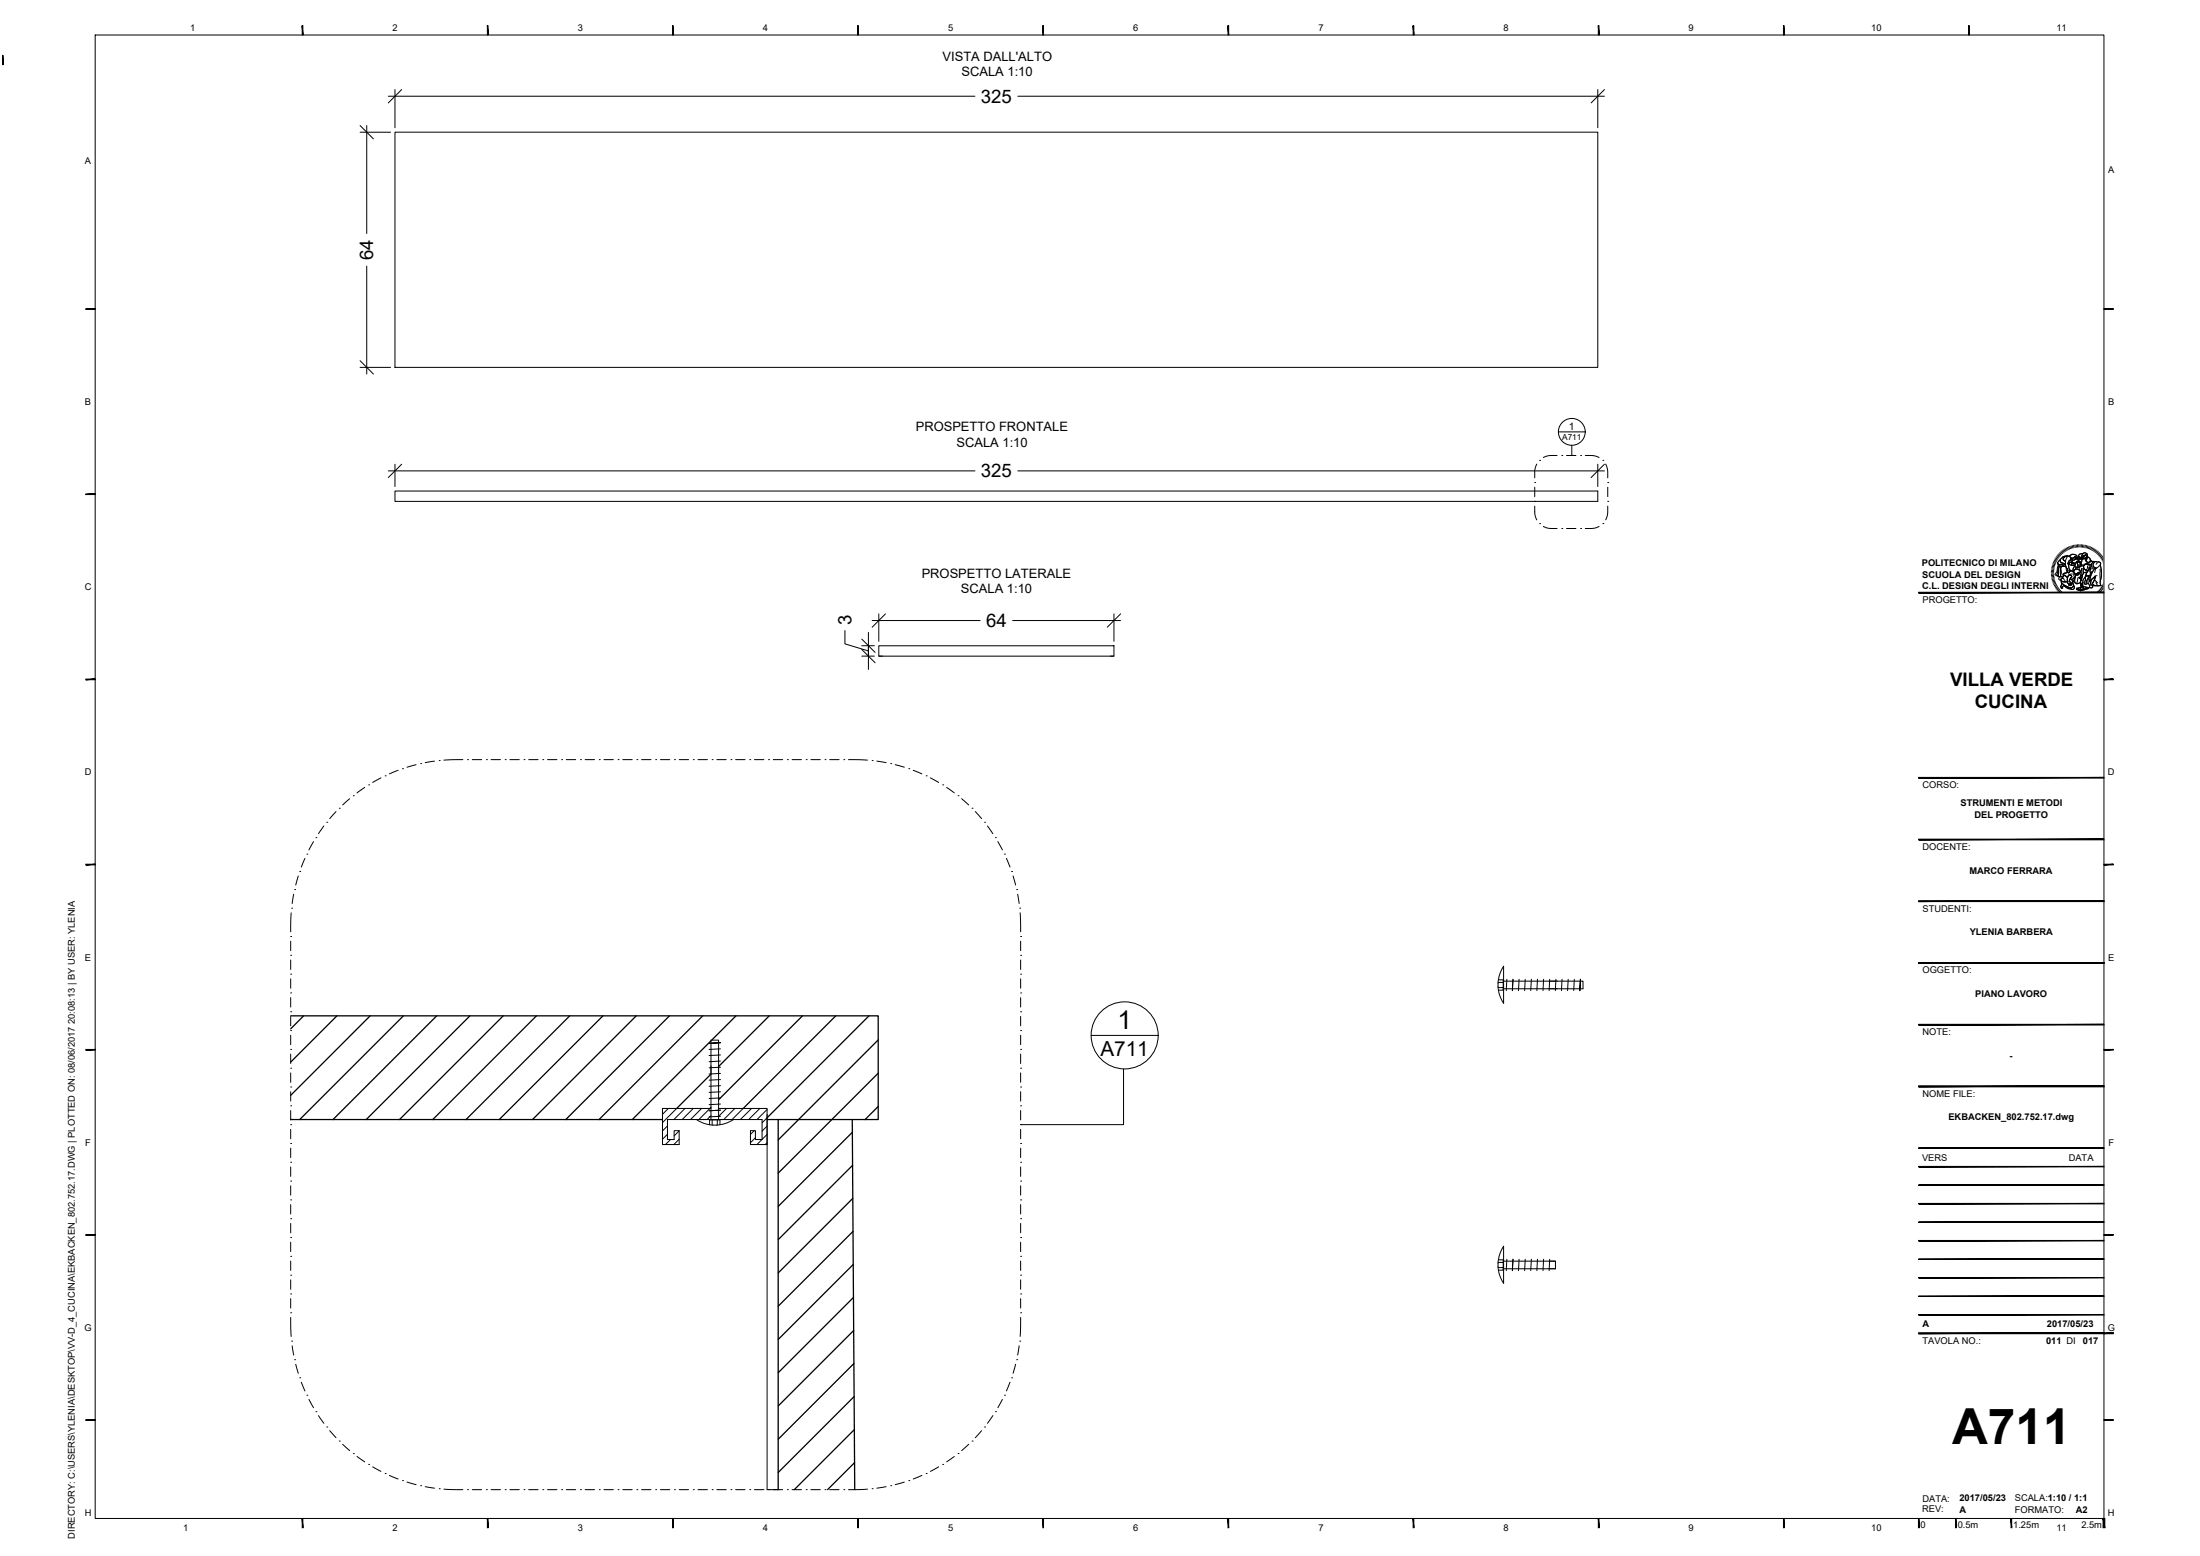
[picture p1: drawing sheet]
<svg xmlns="http://www.w3.org/2000/svg" width="594mm" height="420mm" viewBox="0 0 594 420" stroke-linecap="round" stroke-linejoin="round" font-family="sans-serif">
<!-- layer: VITI E CERNIERE -->
<g fill="none" stroke="#000" stroke-width=".27">
<path d="M404.5 266.4l.4 2 1.1 2.5v-10a9.2 9.2 0 0 0-1.5 5.5M404.5 266.7h1.4M404.5 265.3h1.4M404.6 264.6h1.3v2.8h-1.3M406 267h14.5M406 264.9h14.5M406.9 264.4l-.2 3.1M408.6 264.4l-.2 3.1M410.2 264.4l-.2 3.1M411.9 264.4l-.2 3.1M413.5 264.4l-.1 3.1M415.2 264.4l-.2 3.1"/>
<path d="M416.8 264.4l-.1 3.1M418.3 264.9h9.2v2.1h-9.2M418.5 264.4l-.2 3.1M420.2 264.4l-.2 3.1M421.8 264.4l-.2 3.1M423.5 264.4l-.2 3.1M425.1 264.4l-.1 3.1M426.8 264.4l-.2 3.1 .2-3.1M180.5 299.3l-1.6 1.6M182.7 299.3l-3.8 3.8M185 299.3l-3 3M187.2 299.3l-3 3"/>
<path d="M189.5 299.3l-3 3M191.7 299.3l-3 3M192 290v-9.1h2v9.1M192 299.3h-13.1v3M192 287.8v14.5M194 299.3h13.1v3M194 287.8v14.5M194.6 281.6l-3.1 .1 3.1-.1M194.6 299.8l-3.1 .1M194.6 298.1l-3.1 .2M194.6 289.8l-3.1 .2M194.6 293.2l-3.1 .1"/>
<path d="M194.6 291.5l-3.1 .2M194.6 296.5l-3.1 .1M194.6 294.8l-3.1 .2M194.6 284.9l-3.1 .1M194.6 283.2l-3.1 .2M194.6 286.5l-3.1 .2M194.6 288.2l-3.1 .1M196.2 299.3l-2.2 2.2M198.4 299.3l-3 3M200.7 299.3l-3 3M202.9 299.3l-3 3M205.2 299.3l-3 3"/>
<path d="M207.1 299.6l-2.7 2.7M178.9 300.9v8.2h4.5v-3.8M180.2 304l-1.3 1.4M180.2 306.3l-1.3 1.3M181.1 307.7l-1.4 1.4M183.4 305.3h-1.4v2.4h-1.8v-5.4h25.6v5.4M183.4 305.4l-1.4 1.3M183.4 307.6l-1.4 1.5M188.1 302.3a9 9 0 0 0 10 0M191.6 303.7v-1.3h2.8v1.3M192 301.3l-1 1M192.3 302.4v1.4"/>
<path d="M193.7 302.4v1.4M194.6 301.4l-3.1 .2M203.7 305.3l-1.1 1M204 307.2l-1.4 1.4M205.8 307.7l-1.4 1.4M207.1 300.9v8.2h-4.5v-3.8h1.4v2.4h1.8M207.1 301.8l-1.3 1.4M207.1 304.1l-1.3 1.3M207.1 306.3l-1.3 1.4M207.1 308.6l-.5 .5M404.5 342l.4 2 1.1 2.5v-10a9.2 9.2 0 0 0-1.5 5.5M404.5 342.3h1.4"/>
<path d="M404.5 340.9h1.4M404.6 340.2h1.3v2.8h-1.3M406 340.5h14M406.9 340l-.2 3.1M408.6 340l-.2 3.1M410.2 340l-.2 3.1M411.9 340l-.2 3.1M413.5 340l-.1 3.1M415.2 340l-.2 3.1M416.8 340l-.1 3.1M418.3 340.5h1.7v2.1h-14M418.5 340l-.2 3.1"/>
<path d="M207.1 402.2h3"/>
</g>
<!-- layer: ARREDI SEZIONATI -->
<g fill="none" stroke="#000" stroke-width=".35">
<path d="M78.5 274.3h158.6v28h-30M82 274.3l-3.5 3.5M91 274.3l-12.5 12.5M100 274.3l-21.5 21.5M108.9 274.3l-28 28M117.9 274.3l-28 28M126.9 274.3l-28 28M135.9 274.3l-28 28M144.9 274.3l-28 28M153.8 274.3l-28 28M162.8 274.3l-28 28M171.8 274.3l-28 28"/>
<path d="M180.8 274.3l-28 28M189.8 274.3l-28 28M198.7 274.3l-6.5 6.6M207.7 274.3l-13.7 13.7M216.7 274.3l-22.7 22.7M225.7 274.3l-25 25M234.7 274.3l-27.6 27.5M192 281.1l-21.3 21.2M192 290l-9.3 9.3M192 299l-.3 .3M237.1 280.8l-27 27M237.1 289.8l-27 27"/>
<path d="M237.1 298.8l-3.5 3.5M78.5 302.3h100.4M210.1 302.3v99.9M230.1 302.3l.7 99.9M230.2 305.7l-20.1 20.1M230.2 314.7l-20.1 20M230.3 323.6l-20.2 20.1M230.3 332.5l-20.2 20.2M230.4 341.4l-20.3 20.3M230.5 350.3l-20.4 20.4M230.5 359.3l-20.4 20.3M230.6 368.2l-20.5 20.4"/>
<path d="M230.6 377.1l-20.5 20.5M230.7 386l-16.2 16.2M230.8 395l-7.3 7.2"/>
</g>
<!-- layer: TRATTEGGIO -->
<g fill="none" stroke="#000" stroke-width=".27">
<path d="M414.4 136.7l.1 2.3 .5 1.4M414.4 130.3h.1M414.4 135.4h.1M414.4 131.6v2.5M415 125.3l-.5 1.4-.1 2.3M415.7 124.3h.1M420.5 123l-2.4 .1-1.3 .5M421.7 123h.1M423 123h2.6M426.8 123h.1M428.1 123l2.4 .1 1.3 .5M432.8 124.3h.1"/>
<path d="M433.6 125.3l.5 1.8v1.9M434.1 136.7v1.9l-.5 1.8M434.1 135.4h.1M434.1 130.3h.1M434.1 131.6v2.5M415.7 141.4h.1M416.8 142.1l1.3 .5 2.4 .1M421.7 142.7h.1M423 142.7h2.6M426.8 142.7h.1M431.8 142.1l-1.3 .5-2.4 .1M432.8 141.4h.1"/>
<path d="M90.7 219.2l-1.7 1.8M91.6 218.2h.1M94.4 215.7l-1.9 1.7M95.4 214.9h.1M98.5 212.6l-2.1 1.5M99.6 211.9h.1M102.9 210.1l-2.3 1.2M104 209.5h.1M107.5 208l-2.3 1M108.7 207.6h.1M112.3 206.5l-2.4 .7M113.6 206.2h.1"/>
<path d="M117.3 205.5l-2.5 .4M118.6 205.4h.1M125 205.1l-5.1 .2M126.3 205.1h.1M127.5 205.1h2.6M131.3 205.1h.1M132.6 205.1h2.5M136.4 205.1h.1M137.7 205.1h2.5M141.5 205.1h.1M142.8 205.1h2.5M146.6 205.1h.1"/>
<path d="M147.8 205.1h2.6M151.7 205.1h.1M152.9 205.1h2.6M156.7 205.1h.1M158 205.1h2.5M161.8 205.1h.1M163.1 205.1h2.5M166.9 205.1h.1M168.2 205.1h2.5M172 205.1h.1M173.2 205.1h2.6M177.1 205.1h.1"/>
<path d="M178.3 205.1h2.6M182.1 205.1h.1M183.4 205.1h2.5M187.2 205.1h.1M188.5 205.1h2.5M192.3 205.1h.1M193.6 205.1h2.5M197.4 205.1h.1M198.6 205.1h2.6M202.5 205.1h.1M203.7 205.1h2.6M207.5 205.1h.1"/>
<path d="M208.8 205.1h2.5M212.6 205.1h.1M213.9 205.1h2.5M217.7 205.1h.1M219 205.1h2.5M222.8 205.1h.1M224 205.1h2.6M227.9 205.1h.1M229.1 205.1l5.1 .2M235.5 205.4h.1M236.8 205.5l2.5 .4M240.5 206.2h.1"/>
<path d="M241.8 206.5l2.4 .7M245.4 207.6h.1M246.6 208l2.3 1M250.1 209.5h.1M251.2 210.1l2.3 1.2M254.6 211.9h.1M255.6 212.6l2.1 1.5M258.7 214.9h.1M259.7 215.7l1.9 1.7M262.5 218.2h.1M263.4 219.2l1.7 1.8M80.5 236.5l-.6 2.5"/>
<path d="M80.9 235.3h.1M82.3 231.8l-.9 2.3M82.9 230.6h.1M84.7 227.3l-1.3 2.2M85.3 226.2h.1M87.5 223l-1.5 2.1M88.2 222h.1M265.9 222h.1M266.6 223l1.5 2.1M268.8 226.2h.1M269.5 227.3l1.2 2.2M271.2 230.6h.1"/>
<path d="M271.8 231.8l.9 2.3M273.2 235.3h.1M273.6 236.5l.7 2.5M78.5 252.9h.1M78.5 258h.1M78.5 254.2v2.5M78.5 259.2v2.6M78.6 246.5l-.1 5.1M78.7 245.2h.1M79.3 241.5l-.4 2.5M79.6 240.2h.1M274.5 240.2h.1"/>
<path d="M274.8 241.5l.4 2.5M275.4 245.2h.1M275.5 246.5l.1 5.1M275.6 258h.1M275.6 252.9h.1M275.6 254.2v2.5M275.6 259.2v2.6M78.5 263h.1M78.5 268.1h.1M78.5 273.2h.1M78.5 278.3h.1M78.5 264.3v2.6"/>
<path d="M78.5 269.4v2.5M78.5 274.5v2.5M78.5 279.6v2.5M275.6 278.3h.1M275.6 273.2h.1M275.6 268.1h.1M275.6 263h.1M275.6 264.3v2.6M275.6 269.4v2.5M275.6 274.5v2.5M275.6 279.6v2.5M78.5 283.4h.1"/>
<path d="M78.5 288.4h.1M78.5 293.5h.1M78.5 298.6h.1M78.5 284.6v2.6M78.5 289.7v2.6M78.5 294.8v2.5M78.5 299.9v2.5M275.6 298.6h.1M275.6 293.5h.1M275.6 288.4h.1M275.6 283.4h.1M275.6 284.6v2.6"/>
<path d="M275.6 289.7v2.6M275.6 294.8v2.5M275.6 299.9v2.5M78.5 303.7h.1M78.5 308.8h.1M78.5 313.8h.1M78.5 318.9h.1M78.5 305v2.5M78.5 310v2.6M78.5 315.1v2.6M275.6 318.9h.1M275.6 313.8h.1"/>
<path d="M275.6 308.8h.1M275.6 303.7h.1M275.6 305v2.5M275.6 310v2.6M275.6 315.1v2.6M78.5 324h.1M78.5 329.1h.1M78.5 334.2h.1M78.5 339.2h.1M78.5 320.2v2.5M78.5 325.3v2.5M78.5 330.4v2.5"/>
<path d="M78.5 335.4v2.6M275.6 339.2h.1M275.6 334.2h.1M275.6 329.1h.1M275.6 324h.1M275.6 320.2v2.5M275.6 325.3v2.5M275.6 330.4v2.5M275.6 335.4v2.6M78.5 344.3h.1M78.5 349.4h.1M78.5 354.5h.1"/>
<path d="M78.5 355.8l.1 5.1M78.5 340.5v2.6M78.5 345.6v2.5M78.5 350.7v2.5M275.6 355.8l-.1 5.1M275.6 354.5h.1M275.6 349.4h.1M275.6 344.3h.1M275.6 340.5v2.6M275.6 345.6v2.5M275.6 350.7v2.5M78.7 362.1h.1"/>
<path d="M78.9 363.4l.4 2.5M79.6 367.1h.1M79.9 368.4l.6 2.4M80.9 372h.1M81.4 373.2l.9 2.4M82.9 376.7h.1M83.4 377.9l1.3 2.2M270.7 377.9l-1.2 2.2M271.2 376.7h.1M272.7 373.2l-.9 2.4M273.2 372h.1M274.3 368.4l-.7 2.4"/>
<path d="M274.5 367.1h.1M275.2 363.4l-.4 2.5M275.4 362.1h.1M85.3 381.2h.1M86 382.3l1.5 2M88.2 385.3h.1M89 386.3l1.7 1.9M91.6 389.1h.1M92.5 390l1.9 1.7M95.4 392.5h.1M96.4 393.3l2.1 1.4M99.6 395.4h.1"/>
<path d="M100.6 396.1l2.3 1.2M104 397.9h.1M105.2 398.4l2.3 1M108.7 399.8h.1M245.4 399.8h.1M248.9 398.4l-2.3 1M250.1 397.9h.1M253.5 396.1l-2.3 1.2M254.6 395.4h.1M257.7 393.3l-2.1 1.4M258.7 392.5h.1M261.6 390l-1.9 1.7"/>
<path d="M262.5 389.1h.1M265.1 386.3l-1.7 1.9M265.9 385.3h.1M268.1 382.3l-1.5 2M268.8 381.2h.1M109.9 400.2l2.4 .7M113.6 401.2h.1M114.8 401.4l2.5 .4M118.6 402h.1M119.9 402.1l5.1 .1M126.3 402.2h.1M127.5 402.2h2.6"/>
<path d="M131.3 402.2h.1M132.6 402.2h2.5M136.4 402.2h.1M137.7 402.2h2.5M141.5 402.2h.1M142.8 402.2h2.5M146.6 402.2h.1M147.8 402.2h2.6M151.7 402.2h.1M152.9 402.2h2.6M156.7 402.2h.1M158 402.2h2.5"/>
<path d="M161.8 402.2h.1M163.1 402.2h2.5M166.9 402.2h.1M168.2 402.2h2.5M172 402.2h.1M173.2 402.2h2.6M177.1 402.2h.1M178.3 402.2h2.6M182.1 402.2h.1M183.4 402.2h2.5M187.2 402.2h.1M188.5 402.2h2.5"/>
<path d="M192.3 402.2h.1M193.6 402.2h2.5M197.4 402.2h.1M198.6 402.2h2.6M202.5 402.2h.1M203.7 402.2h2.6M207.5 402.2h.1M208.8 402.2h2.5M212.6 402.2h.1M213.9 402.2h2.5M217.7 402.2h.1M219 402.2h2.5"/>
<path d="M222.8 402.2h.1M224 402.2h2.6M227.9 402.2h.1M234.2 402.1l-5.1 .1M235.5 402h.1M239.3 401.4l-2.5 .4M240.5 401.2h.1M244.2 400.2l-2.4 .7"/>
</g>
<!-- layer: ARREDI -->
<path d="M106.7 35.7h324.8v63.5h-324.8zM431.5 35.7h.1M106.7 132.6h324.8v2.8h-324.8zM237.3 174.4h63.5v2.8h-63.5zM237.3 177.2h1M299.8 177.2h1M207.1 302.3v99.9" fill="none" stroke="#000" stroke-width=".27"/>
<!-- layer: G-ANNO-LOGO -->
<g fill="none" stroke="#000" stroke-width=".27">
<path d="M553.9 154.7h.7M553.9 154.3l.7 .1M553.9 154h.7M554 153.6l.7 .1M554 153.3l.7 .1M554.1 152.9l.7 .2M554.2 152.6l.7 .2M554.3 152.2l.7 .3M554.4 151.9l.7 .2M554.6 151.6l.6 .3M554.6 155h-.7M554.6 155.3l-.7 .1"/>
<path d="M554.6 155.7l-.6 .1M554.7 156l-.7 .1M554.7 151.2l.6 .4M554.8 156.3l-.7 .2M554.8 156.6l-.6 .2M554.9 150.9l.6 .4M554.9 156.9l-.6 .2M555 157.2l-.6 .3M555.1 150.6l.6 .4M555.2 157.5l-.6 .3M555.3 150.3l.5 .4M555.3 157.8l-.6 .3"/>
<path d="M555.5 158.1l-.6 .4M555.5 150l.5 .5M555.6 158.4l-.5 .4M555.7 149.8l.5 .4M555.8 152.3l.7 .1a.83 .83 0 0 0 1.2-.1l.1 .6h-.9a.79 .79 0 0 1-1.1-.5zM555.8 152.3l.1 .5M555.8 158.7l-.5 .4M556 149.5l.5 .5M556 152.8l-.3 .6-.1 1.3-.3 .7 .3 .1M556 158.9l-.5 .4M556.2 151.2l.2-.1v.3a.81 .81 0 0 0 .9 .8l.4 .1-.2 .1a.74 .74 0 0 1-1 0l-.4 .1a.5 .5 0 0 1-.5-.5 .5 .5 0 0 1 .4-.5zM556.2 149.2l.5 .5"/>
<path d="M556.2 159.2l-.5 .4M556.2 152.9h.5l-.2 .6v2.2h-.2a.43 .43 0 0 1-.6-.1 .43 .43 0 0 1 .1-.6l.1-1.5zM556.2 152.9l-.3 .6v1.4l-.3 .6 .8 .2M556.4 151.1l-.5 .5a.44 .44 0 0 0-.2 .6 .44 .44 0 0 0 .4 .3l.6-.1a.65 .65 0 0 0 1-.1M556.4 159.4l-.5 .5M556.5 149l.4 .5M556.5 156.5a1.21 1.21 0 0 0 1.8 .5M556.5 150.9l.6-.6 1.4-.1a.99 .99 0 0 0-1.3 1l.6 .3-.1 .8-.4-.2a.75 .75 0 0 1-.9-.7zM556.6 156.8l.1 .6 .7 .6 2 .9M556.6 156.8l.7 .3 1-.1 .1 .4 .3 .4-.1 .2 .3-.2 .2 .3-.1-.5 .3 .4-.2-.5 .4 .2-.8-.7 .4-.7 .3 .1 .4 1a.79 .79 0 0 1 0 1 .79 .79 0 0 1-.9 .3l-1.7-.8-.5-.5zM556.6 159.7l-.4 .5M556.7 152.9h1.1l.6 1.1v.5l-.4 .2a.6 .6 0 0 0-.6 .1 .6 .6 0 0 0-.2 .6l.1 .1-.3 .4a.56 .56 0 0 1-.5-.8v-1.7z"/>
<path d="M556.7 152.9l-.3 .6 .1 2.2M556.7 157.5l.8 .6 1.4 .6 .7-.1 .3-.5a.65 .65 0 0 1 .1 .9 .65 .65 0 0 1-.9 0l-1.3-.5a.44 .44 0 0 0-.5-.3 .44 .44 0 0 0-.4 .4v.2l-.2 .1a.84 .84 0 0 1 0-1.2zM556.7 148.8l.5 .5M556.8 157.5l-.1 .2a.84 .84 0 0 0 0 1.2l.3-.2-.2-.1a.49 .49 0 0 1 .5-.4 .49 .49 0 0 1 .5 .3l.8 .5a1.04 1.04 0 0 0 1.5-.2l-.1-.7M556.9 159.9l-.5 .5M557 155.9a.5 .5 0 0 0-.8-.1 .5 .5 0 0 0 0 .8 .62 .62 0 0 1 .6-.4 .62 .62 0 0 1 .6 .3l.2 .3M557 148.6l.4 .5M557.2 155.6l.4-.3 .1 .2a.73 .73 0 0 1 .6 1v.5a1.19 1.19 0 0 1-1.8-.5l.6-.3-.1-.2zM557.2 154.9l1.2-.4 .2 .2 .2-.5 .5-.1 .6 .3 .4 .5a1.02 1.02 0 0 1-.1 1.1 1.02 1.02 0 0 1-1 .4l-.1-.3a.47 .47 0 0 0 .1-.8 .47 .47 0 0 0-.7 .3l-.2 .4-.7-.7a.29 .29 0 0 1-.5 .1 .29 .29 0 0 1 .1-.5zM557.3 148.4l.4 .5M557.4 150.5l.9-.3a.73 .73 0 0 1 .9 .5 .73 .73 0 0 1-.6 .9l-.2 .5 .1 .4a1.43 1.43 0 0 0 .6 1.5l.2 .1-.5 .1-.1 .4a.39 .39 0 0 1-.4-.2 .39 .39 0 0 1 .1-.4l-.6-1.1v-1.3a.65 .65 0 0 1-.6-.5 .65 .65 0 0 1 .2-.6zM557.5 155.2l.8 .8"/>
<path d="M557.6 155.3l-.5 .5v.4M557.6 148.2l.4 .5M557.8 152.9l-1.9-.1-.3 .5-.2 1-.5 .8 .3 .3M557.9 148l.3 .6M557.9 153.2l.3 1.4M558.2 150.5l-.4 .8-.1 1.1 .6 1.5a.55 .55 0 0 0 .3 .8l.2-.5 .5-.1a1.05 1.05 0 0 1-.7-1.4 .95 .95 0 0 1 .3-1.4 .83 .83 0 0 0 0-1 .83 .83 0 0 0-1.1-.2l-.8 .3-.5 .5-.1 .5a.83 .83 0 0 0 .9 .8l.4 .1M558.2 147.8l.3 .6M558.4 154.5l-.4 .2a.61 .61 0 0 0-.8 .7l.1 .1M558.4 150.1a1.01 1.01 0 0 0-1.2 1.1l.5 .3M558.6 147.7l.2 .6M558.7 155.3a.47 .47 0 0 1 .7 .1 .47 .47 0 0 1-.3 .7l-.4 .9 .8 .7-.4-.2 .2 .5-.3-.4 .1 .5-.2-.3-.3 .2 .1-.3-.4-.5v-1.2zM558.7 155.3a.47 .47 0 0 1 .7 .1 .47 .47 0 0 1-.3 .7l-.4 .9 .8 .7-.4-.2 .2 .5-.3-.4 .1 .5-.2-.3-.3 .2 .1-.3-.4-.5v-1.1z"/>
<path d="M558.7 151.5l.3-.3 .6-.1-.1 .6-1.1 .5zM558.7 152l.8-.3 .2 .3-.3 .1 .1 .5a.61 .61 0 0 1-.8-.6zM558.7 152a.56 .56 0 0 0 .8 .6M558.8 150.2l.7-.5 1.1 .2a.3 .3 0 0 1 .3 .4 .3 .3 0 0 1-.5 .1l-.1-.1-.6 .4-.6-.1M558.9 147.5l.2 .7M559 149.9l1-.2 .8 .4a.22 .22 0 0 1 .1 .2 .22 .22 0 0 1-.3 .2l-.3-.2-.5 .4h-.3l-.7-.5zM559.1 150.5l.7 .2 .5-.4 .3 .2-.2 .6-.4 .2-.4-.2-.6 .1zM559.2 147.4l.2 .7M559.4 154.1l.5 .3 .5 .6a.83 .83 0 0 1-.2 1l-.2 .1M559.4 152l.9 .1-.3 .1a.37 .37 0 0 1-.2 .5 .37 .37 0 0 1-.4-.4zM559.4 156.4l.4 1a.8 .8 0 0 1 0 1 .8 .8 0 0 1-.9 .3M559.5 151.7l.2 .3"/>
<path d="M559.6 151.5l-.1 .2-1.1 .5M559.6 155l-.8 .2M559.6 147.3l.2 .7M559.6 151.1l-.3 .5M559.7 154.7l.8 .4M559.8 152a.33 .33 0 0 0-.4 .3 .33 .33 0 0 0 .5 .3 .33 .33 0 0 0 .1-.4l.3-.1h-.6M559.9 155.1a.7 .7 0 0 1 .1 1 .7 .7 0 0 1-.9 .2M559.9 154.1l.7-.5 .5 .1 .5 .4a.3 .3 0 0 1 .1 .4 .3 .3 0 0 1-.4 .1l-.3 .2a.51 .51 0 0 1-.5 .3 .51 .51 0 0 1-.5-.5zM559.9 154.3l.2-.4a.9 .9 0 0 1 1.3 0l.2 .3a.26 .26 0 0 1 .1 .4 .26 .26 0 0 1-.4 0l-.9 .4M559.9 147.2l.2 .7M559.9 157l.8 .6M560.1 151l.1 .1"/>
<path d="M560.2 150.6l.2 .2M560.2 152.9a1.23 1.23 0 0 0-.4 1.3M560.3 156.3v1M560.3 147.2l.1 .6M560.3 150.7v.1M560.4 155l1.1-.4-.1 .5-.5 .2zM560.4 155l.6 .4 .4-.3 .1-.4a.43 .43 0 0 0 .3-.5 .43 .43 0 0 0-.4-.3l-.9-.2-.5 .7-.2-.1v-.5l.4-.9 .3 .2 1 .1 .6-.4-.1-.4 .7 .2 .1 1.1a.66 .66 0 0 0-.1 .9l-.3 .7-.6 .3a.22 .22 0 0 1 0 .4 .22 .22 0 0 1-.4-.1l.2 .3h.3v.4l.2-.3-.4 1.1a.97 .97 0 0 1-1.4-.1l-.4-.4 .4-.5 .2-1.1M560.4 155.8l-.2 .8-.5 .6M560.6 150.8l.8-.1a.31 .31 0 0 1 .1 .5 .31 .31 0 0 1-.5-.2zM560.6 147.1l.1 .7M560.6 150.5l-.2 .6-.3 .2-.5-.2-.5 .1M560.7 151.7l.9-.2 .5 1.1a.23 .23 0 0 1-.2 .3 .23 .23 0 0 1-.3-.2 .23 .23 0 0 1 .2-.3l-.2-.6a.44 .44 0 0 0-.6-.1 .44 .44 0 0 0 0 .6v.1a.43 .43 0 0 1 .2 .5 .43 .43 0 0 1-.4 .3h-.2a.34 .34 0 0 1-.4-.3 .34 .34 0 0 1 .2-.4z"/>
<path d="M560.7 158.9l2-.5 1.2 .3-2.1 .5zM560.7 158.9l1.1 .3v.3l-1.1-.3zM561 147.1v.7M561 151.6l.6 .1 .2 .5a.64 .64 0 0 1-.1 .7 .64 .64 0 0 1-.6 .2l-.2-1.2zM561.1 150.7v-.3a.51 .51 0 0 1 .5 0 .51 .51 0 0 1 .3 .5l-.2 .1M561.1 155.2h.1M561.1 156l-.4 1.6 1.1-.2M561.1 150.4a.53 .53 0 0 1 .8 .5l-.3 .1-.1-.3h-.4zM561.1 154.8l.2 .1M561.2 155l.1 .1M561.2 154.9h.1M561.3 151.9h.1"/>
<path d="M561.3 151.8l-.2 .1M561.3 147.1l.1 .6M561.4 150.8l-.3-.1-.5 .2h.3a.38 .38 0 0 0 .4 .3 .38 .38 0 0 0 .3-.3l-.2-.2 .1 .2M561.4 155.9l.3 .1 .2-.6 .5-.1-.5 1.3v-.4h-.3zM561.4 153.2l.1 .7M561.5 154.6l-.2 .5a.5 .5 0 0 1-.8-.1M561.5 151.7l.3 .3-.1 .1M561.7 151.9v-.1a.43 .43 0 0 0-.7-.2 .43 .43 0 0 0 0 .7 .5 .5 0 0 1 0 .9 .5 .5 0 0 1-.8-.4l.4-1 .7-.3 .5 .2 .3 .9a.23 .23 0 0 1-.2 .3 .23 .23 0 0 1-.2-.3M561.7 147.1v.6M561.8 152.2l-.2 .1M561.8 152a.41 .41 0 0 1-.1 .6 .41 .41 0 0 1-.6-.1M561.8 152.9l-.3 .2-.4 .1"/>
<path d="M561.8 159.2l2.1-.5v.2l-2.1 .6zM561.8 159.2v.3M561.9 150.9l.2-.1 .1 .6-.3 .6M561.9 155.4h.1M561.9 156v.5l.2-.2M562 150.5l.1 .4M562 152.4l-.1-.4a.89 .89 0 0 0 .1-1.2l-.5-.4a.45 .45 0 0 1-.2-.6 .45 .45 0 0 1 .6-.2l.5-.1-.2 .7 .1 .9 .2-.1v-.5a.41 .41 0 0 0 .3 .4 .41 .41 0 0 0 .4-.2v.7l.2-.1 .4 .6-1.1 .7M562.1 147.1l-.1 .7M562.1 155.8l-.1 .2-.1-.2M562.1 153.5l-.1 1.3M562.1 152.7l.5 .2M562.2 157.5l.2-.1 .1 1.1-.3-.6-.3 .7z"/>
<path d="M562.2 154.6l-.3 .4v.4M562.3 155.3l-.4 .1-.2 .6h-.3l.3 .2h.2M562.4 153.5l-.5 .9M562.4 147.1l-.1 .7M562.4 149.5l.7-.2 .4 .2 .2 .3-.1 .8-.4 .9v-.8l.3-.4a.32 .32 0 0 0-.1-.4 .32 .32 0 0 0-.5 0l-.2 .1-.2 1-.2 .1-.1-.9zM562.4 149.5h-.5a.62 .62 0 0 0-.6 .8M562.5 150.5l.3 .4 .4-.2M562.5 149.4l.6-.1 .6 .4-.1 .9-.4 .9 .3-1.3a.27 .27 0 0 0-.1-.3 .27 .27 0 0 0-.4 .1h-.3l-.2 1-.2 .1-.1-.9zM562.7 152.6h.1a.94 .94 0 0 1 1.2-.2 .6 .6 0 0 1 .8 .3 .6 .6 0 0 1-.4 .8 1.02 1.02 0 0 1-1.1 .6l-.6-.6zM562.7 150.3h.2M562.7 154.6l.8-.1-.6 1.6a1.5 1.5 0 0 0-.5 1.4h-.2l-.3 .6-.1-.9zM562.7 154.6l-.9 2.7 .1 .8 .5-.7 .2 1.4-.4-.9-.4 1.1 .2-.9"/>
<path d="M562.7 150l.4-.1a.3 .3 0 0 1 .3 0 .3 .3 0 0 1 .1 .4l-.3 .4a.39 .39 0 0 1-.4 .2 .39 .39 0 0 1-.3-.3zM562.8 150.7l.1 .1M562.8 153.6v.1a.61 .61 0 0 0-.1 .9l.9-.2 .4-.5M562.8 147.2l-.1 .6M562.8 150.3v.1M562.8 150.6h.1M563.1 147.2l-.1 .7M563.1 150.4l.2 .1M563.2 150.5h.1M563.2 155.6l.8-.1-.5 1.3 .1 .8-.3 .1-.4-.2zM563.4 151.3l.4 .6M563.4 153.7l.1 .1"/>
<path d="M563.5 147.3l-.2 .7M563.5 152.2v-.1a2.28 2.28 0 0 1 1.9-.4l-.7 .9zM563.5 154.5l-.6 1.6a1.5 1.5 0 0 0-.5 1.4M563.6 153.7l-.3 .1M563.6 150.3l.6 .4 .6 .9-.5 .1a.52 .52 0 0 1-.6 .1 .52 .52 0 0 1-.3-.5zM563.7 150.3l.6 .5 .3 .5M563.7 154h-.1M563.8 147.4l-.2 .6M563.9 158.7v.2l-2 .6-1.2-.3v-.3l1.1 .3 2.1-.5a6.2 6.2 0 0 0-3.2 .2M564 155.5l-.5 1.3 .1 .8-.2 .1-.5-.2 .3-1.9M564.2 147.5l-.3 .6M564.2 153.3l-.1 .4"/>
<path d="M564.2 153.6h.3l-.1 .8a.7 .7 0 0 1-.3 1.1l-.9 .1 .3-1.1zM564.2 152.4h.4l.1 .4M564.3 151.2l.5 .4M564.4 155.5l-1.2 .1M564.4 156.8l-.1 .3 .2 .1M564.5 147.6l-.3 .7M564.5 153.6v1.3l-.3 .9a1.87 1.87 0 0 0-.1 2.1l.2 .2M564.7 156.6l1.1-1-.5 1.6a1.3 1.3 0 0 0-.2 1.4l-.2 .1a.45 .45 0 0 1-.7-.1 .45 .45 0 0 1 .2-.6zM564.7 152.6a1.04 1.04 0 0 1 .6-.9 1.04 1.04 0 0 1 1.1 .1 .56 .56 0 0 1 .8 .2 .56 .56 0 0 1-.2 .8l-.4 .2a1.09 1.09 0 0 1-1.9-.2M564.7 152.8l-.4 .6a.69 .69 0 0 1-.5 .7 .69 .69 0 0 1-.8-.3 .78 .78 0 0 1 0-1.3l.5-.2a.33 .33 0 0 1 .4 .2 .33 .33 0 0 1-.2 .4v.3a.22 .22 0 0 0 .2 .2 .22 .22 0 0 0 .3-.1l.2-.4-.2-.5-.6-.2-.9 .4-.1 .5M564.8 154.4v.5M564.8 147.8l-.3 .6"/>
<path d="M565.1 147.9l-.3 .6M565.2 153.5l-.9 .1M565.3 157.8l.5 .4M565.4 148.1l-.3 .6M565.5 151.6a2.49 2.49 0 0 0-2 .6M565.6 156.5l.8 .9M565.7 153.5a6.7 6.7 0 0 0-1.4 3.5l1.5-1.4 .5-.1M565.7 151.7a.91 .91 0 0 0-.5 1 .91 .91 0 0 0 .9 .7M565.7 151.6l.6 .1a.62 .62 0 0 1 .7 .1 .62 .62 0 0 1 .1 .7l.3 1.2a8.1 8.1 0 0 1-.3 3.6l.3 .8-1.9 .1a.45 .45 0 0 1-.6-.3 .45 .45 0 0 1 .3-.6l.6-1.7-1.5 1.4a5.9 5.9 0 0 1 1.5-3.5l.3-.1a.93 .93 0 0 1-.9-.7 .93 .93 0 0 1 .5-1.1zM565.7 148.3l-.3 .6M565.8 155.6l-.5 1.6a1.3 1.3 0 0 0-.2 1.4l-.2 .1a.46 .46 0 0 1-.7-.1 .46 .46 0 0 1 .2-.6l.3-1.4M565.9 153.5l-.3 1.1"/>
<path d="M566 157l.2 .7 .5 .5M566 148.5l-.4 .5M566.3 152.1l-.3 .3M566.3 148.7l-.4 .5M566.4 159.8l.4 .5M566.6 159.6l.5 .4M566.6 148.9l-.4 .6M566.8 159.3l.5 .5M566.9 149.2l-.5 .5M567 159.1l.5 .4M567.1 153.7v3.3M567.1 149.4l-.5 .5"/>
<path d="M567.1 152.6a9.5 9.5 0 0 1 0 4.9l.3 .6h-2.4M567.2 158.8l.6 .4M567.3 149.7l-.5 .4M567.4 158.6l.6 .3M567.6 158.3l.6 .3M567.6 150l-.5 .4M567.7 158l.6 .3M567.8 150.3l-.6 .4M567.9 157.7l.6 .3M568 150.6l-.6 .3M568 157.4l.6 .3M568.1 157.1l.7 .2"/>
<path d="M568.2 150.9l-.6 .3M568.2 156.8l.7 .2M568.3 156.5l.7 .1M568.4 151.2l-.6 .3M568.4 156.2l.7 .1M568.5 155.8l.6 .1M568.5 155.5l.7 .1M568.5 151.5l-.6 .3M568.5 155.2h.7M568.5 154.9l.7 .1M568.7 151.8l-.7 .3M568.8 152.2l-.7 .2"/>
<path d="M568.9 152.5l-.7 .2M569 152.8l-.7 .2M569.1 153.2l-.7 .1M569.1 153.5l-.6 .1M569.2 153.9l-.7 .1M569.2 154.2l-.7 .1M569.2 154.6h-.7M557.1 160.1l-.4 .5M557.4 160.3l-.4 .5M557.7 160.5l-.4 .6M557.9 160.7l-.3 .6M558.2 160.8l-.3 .6"/>
<path d="M558.5 161l-.3 .6M558.8 161.1l-.3 .6M559.1 161.3l-.3 .6M559.4 161.4l-.2 .6M559.7 161.5l-.2 .6M560 161.5l-.1 .7M560.3 161.6l-.1 .7M560.7 161.6l-.1 .7M561 161.7l-.1 .7M561.3 161.7v.7M561.6 161.7v.7M562 161.7v.7"/>
<path d="M562.3 161.7l.1 .6M562.6 161.6l.1 .7M562.9 161.6l.2 .6M563.3 161.5l.1 .7M563.6 161.4l.2 .7M563.9 161.3l.2 .6M564.2 161.2l.2 .6M564.5 161.1l.3 .6M564.8 160.9l.3 .6M565.1 160.8l.3 .6M565.3 160.6l.4 .6M565.6 160.4l.4 .6"/>
<path d="M565.9 160.2l.4 .6M566.1 160l.5 .5"/>
</g>
<!-- layer: G-ANNO-TTLB -->
<g fill="#fff" stroke="#fff" stroke-width=".27">
<path d="M543.1 160l30.8 4.3-5.8-4.3zM543.1 160l30.8 4.3h-30.8z"/>
<path d="M568.1 145.5h5.8l-5.8 14.5zM573.9 145.5l-5.8 14.5 5.8 4.3z"/>
</g>
<path d="M543.1 160h25v-14.5h5.8v18.8h-30.8z" fill="none" stroke="#fff" stroke-width=".27"/>
<g fill="#000" stroke="#000" stroke-width=".27">
<path d="M.7 15l.1 2.5zM.7 15l.1 2.5z"/>
<path d="M81.6 7l.2 2.5v-2.5zM81.6 7l.2 2.5h-.2z"/>
<path d="M131.6 7l.2 2.5v-2.5zM131.6 7l.2 2.5h-.2z"/>
<path d="M181.6 7l.2 2.5v-2.5zM181.6 7l.2 2.5h-.2z"/>
<path d="M231.6 7l.2 2.5v-2.5zM231.6 7l.2 2.5h-.2z"/>
<path d="M281.6 7l.2 2.5v-2.5zM281.6 7l.2 2.5h-.2z"/>
<path d="M331.6 7l.2 2.5v-2.5zM331.6 7l.2 2.5h-.2z"/>
<path d="M381.6 7l.2 2.5v-2.5zM381.6 7l.2 2.5h-.2z"/>
<path d="M431.6 7l.2 2.5v-2.5zM431.6 7l.2 2.5h-.2z"/>
<path d="M481.6 7l.2 2.5v-2.5zM481.6 7l.2 2.5h-.2z"/>
<path d="M531.6 7l.2 2.5v-2.5zM531.6 7l.2 2.5h-.2z"/>
<path d="M23.2 83.5h2.5v-.1zM23.2 83.4h2.5l-2.5 .1z"/>
<path d="M568.1 83.5h2.5v-.1zM568.1 83.4h2.5l-2.5 .1z"/>
<path d="M23.2 133.5h2.5v-.1zM23.2 133.4h2.5l-2.5 .1z"/>
<path d="M568.1 133.5h2.5v-.1zM568.1 133.4h2.5l-2.5 .1z"/>
<path d="M518.1 160.1h50v-.2zM518.1 159.9h50l-50 .2z"/>
<path d="M23.2 183.6h2.5v-.2zM23.2 183.4h2.5l-2.5 .2z"/>
<path d="M568.1 183.6h2.5v-.2zM568.1 183.4h2.5l-2.5 .2z"/>
<path d="M518.1 210.1h50v-.2zM518.1 209.9h50l-50 .2z"/>
<path d="M23.2 233.5h2.5v-.1zM23.2 233.4h2.5l-2.5 .1z"/>
<path d="M518.1 226.8h50v-.2zM518.1 226.6h50l-50 .2z"/>
<path d="M568.1 233.5h2.5v-.1zM568.1 233.4h2.5l-2.5 .1z"/>
<path d="M518.1 243.3v.1l50-.1zM518.1 243.4l50-.1v.1z"/>
<path d="M518.1 259.9v.2l50-.2zM518.1 260.1l50-.2v.2z"/>
<path d="M518.1 259.9v.2l50-.2zM518.1 260.1l50-.2v.2z"/>
<path d="M518.1 259.9v.2l50-.2zM518.1 260.1l50-.2v.2z"/>
<path d="M518.1 259.9v.2l50-.2zM518.1 260.1l50-.2v.2z"/>
<path d="M518.1 243.4h50v-.1zM518.1 243.3h50l-50 .1z"/>
<path d="M518.1 276.6v.2l50-.2zM518.1 276.8l50-.2v.2z"/>
<path d="M23.2 283.6h2.5v-.2zM23.2 283.4h2.5l-2.5 .2z"/>
<path d="M518.1 293.3v.1l50-.1zM518.1 293.4l50-.1v.1z"/>
<path d="M518.1 293.3v.1l50-.1zM518.1 293.4l50-.1v.1z"/>
<path d="M568.1 283.6h2.5v-.2zM568.1 283.4h2.5l-2.5 .2z"/>
<path d="M518.1 320h50zM518.1 320.1l50-.1z"/>
<path d="M518.1 315h50zM518.1 315.1l50-.1z"/>
<path d="M518.1 309.9v.2l50-.2zM518.1 310.1l50-.2v.2z"/>
<path d="M23.2 333.5h2.5v-.1zM23.2 333.4h2.5l-2.5 .1z"/>
<path d="M518.1 340h50zM518.1 340.1l50-.1z"/>
<path d="M518.1 335h50zM518.1 335.1l50-.1z"/>
<path d="M518.1 330h50zM518.1 330.1l50-.1z"/>
<path d="M518.1 325h50zM518.1 325.1l50-.1z"/>
<path d="M568.1 333.5h2.5v-.1zM568.1 333.4h2.5l-2.5 .1z"/>
<path d="M518.1 359.9v.2l50-.2zM518.1 360.1l50-.2v.2z"/>
<path d="M518.1 359.9v.2l50-.2zM518.1 360.1l50-.2v.2z"/>
<path d="M518.1 355h50zM518.1 355.1l50-.1z"/>
<path d="M518.1 350h50zM518.1 350.1l50-.1z"/>
<path d="M518.1 345h50zM518.1 345.1l50-.1z"/>
<path d="M568.1 360.1h2.5v-.2zM568.1 359.9h2.5l-2.5 .2z"/>
<path d="M568.1 360.1h2.5v-.2zM568.1 359.9h2.5l-2.5 .2z"/>
<path d="M23.2 383.5h2.5v-.1zM23.2 383.4h2.5l-2.5 .1z"/>
<path d="M568.1 383.5h2.5v-.1zM568.1 383.4h2.5l-2.5 .1z"/>
<path d="M81.6 410l.2 2.5v-2.5zM81.6 410l.2 2.5h-.2z"/>
<path d="M131.6 410l.2 2.5v-2.5zM131.6 410l.2 2.5h-.2z"/>
<path d="M181.6 410l.2 2.5v-2.5zM181.6 410l.2 2.5h-.2z"/>
<path d="M231.6 410l.2 2.5v-2.5zM231.6 410l.2 2.5h-.2z"/>
<path d="M281.6 410l.2 2.5v-2.5zM281.6 410l.2 2.5h-.2z"/>
<path d="M331.6 410l.2 2.5v-2.5zM331.6 410l.2 2.5h-.2z"/>
<path d="M381.6 410l.2 2.5v-2.5zM381.6 410l.2 2.5h-.2z"/>
<path d="M431.6 410l.2 2.5v-2.5zM431.6 410l.2 2.5h-.2z"/>
<path d="M481.6 410l.2 2.5v-2.5zM481.6 410l.2 2.5h-.2z"/>
<path d="M518.1 410v2.5h.1zM518.1 410h.1v2.5z"/>
<path d="M528.1 410l.1 2.5v-2.5zM528.1 410l.1 2.5h-.1z"/>
<path d="M543 410l.2 2.5v-2.5zM543 410l.2 2.5h-.2z"/>
<path d="M567.9 410l.5 2.5v-2.5zM567.9 410l.5 2.5h-.5z"/>
</g>
<path d="M25.7 9.5h542.4v400.5h-542.4z" fill="none" stroke="#000" stroke-width=".27"/>
<!-- layer: QUOTE -->
<g fill="none" stroke="#000" stroke-width=".27">
<path d="M97.2 35.7h8.3M99 33.9v29.2M104.9 26h158.4M106.7 24.2v10.3M274.8 26h158.5M431.5 24.2v10.3M99 71.8v29.2M97.2 99.2h8.3M104.9 127.2h158.4M106.7 125.4v6M274.8 127.2h158.5M431.5 125.4v6"/>
<path d="M228.2 170.3v3.6l6.3 1.9M232.7 174.4h3.4M232.7 177.2h3.4M234.5 174.4v2.8v-2.8M234.5 170.8v3.6M234.5 177.2v3.6M235.5 167.6h29.2M237.3 165.8v7.4M273.4 167.6h29.2M300.8 165.8v7.4M303.4 288.7v15h-27.8"/>
</g>
<!-- layer: 0 -->
<path d="M97.2 33.9l3.6 3.6M108.5 24.2l-3.6 3.6M433.3 24.2l-3.6 3.6M97.2 97.4l3.6 3.6M108.5 125.4l-3.6 3.6M433.3 125.4l-3.6 3.6M232.7 172.6l3.6 3.6M232.7 175.4l3.6 3.6M239.1 165.8l-3.6 3.6M302.6 165.8l-3.6 3.6" fill="none" stroke="#000" stroke-width=".27"/>
<!-- layer: QUOTE -->
<g fill="#fff" stroke="#fff" stroke-width=".27">
<path d="M264.7 23.8v4.4l8.7-4.4zM264.7 28.2l8.7-4.4v4.4z"/>
<path d="M96.8 64.5v5.9h4.4zM96.8 64.5h4.4v5.9z"/>
<path d="M266.1 165.4v4.4l5.9-4.4zM266.1 169.8l5.9-4.4v4.4z"/>
<path d="M226 165.7v3.1h4.4zM226 165.7h4.4v3.1z"/>
<path d="M264.7 125v4.4l8.7-4.4zM264.7 129.4l8.7-4.4v4.4z"/>
</g>
<!-- layer: A-ANNO-SYMB -->
<g fill="none" stroke="#000" stroke-width=".27">
<path d="M420.8 116.6h7.3M424.4 120.2v2.8M294.6 279.6h18.1"/>
<circle cx="424.4" cy="116.6" r="3.6"/>
<circle cx="303.7" cy="279.6" r="9.1"/>
</g>
<text font-size="13.4" x="527.1" y="389.8">A711</text>
<text font-size="7" x="301.7" y="278">1</text>
<text font-size="5.6" x="297.2" y="285.1">A711</text>
<g font-size="5">
<text x="264.9" y="27.8">325</text>
<text x="100.8" y="70.2" transform="rotate(-90 100.8 70.2)">64</text>
<text x="264.9" y="128.9">325</text>
<text x="229.9" y="168.7" transform="rotate(-90 229.9 168.7)">3</text>
<text x="266.3" y="169.3">64</text>
<text x="526.6" y="185.1">VILLA VERDE</text>
<text x="533.2" y="191.2">CUCINA</text>
</g>
<g font-size="3.5">
<text x="254.5" y="16.4">VISTA DALL'ALTO</text>
<text x="259.6" y="20.6">SCALA 1:10</text>
<text x="247.3" y="116.5">PROSPETTO FRONTALE</text>
<text x="258.3" y="120.7">SCALA 1:10</text>
<text x="248.9" y="156">PROSPETTO LATERALE</text>
<text x="259.5" y="160.2">SCALA 1:10</text>
</g>
<text font-size="2.8" x="423.7" y="116">1</text>
<g font-size="2.5">
<text x="51.3" y="8.3">1</text>
<text x="106" y="8.3">2</text>
<text x="156" y="8.3">3</text>
<text x="206" y="8.3">4</text>
<text x="256" y="8.3">5</text>
<text x="306" y="8.3">6</text>
<text x="356" y="8.3">7</text>
<text x="406" y="8.3">8</text>
<text x="456" y="8.3">9</text>
<text x="505.3" y="8.3">10</text>
<text x="555.3" y="8.3">11</text>
<text x="23" y="44.4">A</text>
<text x="569.3" y="46.7">A</text>
<text x="23" y="109.4">B</text>
<text x="569.3" y="109.4">B</text>
<text x="519" y="152.9">POLITECNICO DI MILANO</text>
<text x="519" y="156">SCUOLA DEL DESIGN</text>
<text x="22.9" y="159.4">C</text>
<text x="519" y="159">C.L. DESIGN DEGLI INTERNI</text>
<text x="569.2" y="159.4">C</text>
<text x="519.1" y="162.8">PROGETTO:</text>
<text x="22.9" y="209.4">D</text>
<text x="569.2" y="209.4">D</text>
<text x="519.1" y="212.8">CORSO:</text>
<text x="529.4" y="217.7">STRUMENTI E METODI</text>
<text x="533.2" y="220.8">DEL PROGETTO</text>
<text x="519.1" y="229.5">DOCENTE:</text>
<text x="531.8" y="235.9">MARCO FERRARA</text>
<text x="519.1" y="246.1">STUDENTI:</text>
<text x="531.9" y="252.6">YLENIA BARBERA</text>
<text x="23" y="259.4">E</text>
<text x="519.1" y="262.8">OGGETTO:</text>
<text x="569.3" y="259.4">E</text>
<text x="533.4" y="269.3">PIANO LAVORO</text>
<text x="519.1" y="279.5">NOTE:</text>
<text x="542.7" y="285.9">-</text>
<text x="519.1" y="296.1">NOME FILE:</text>
<text x="526.1" y="302.3">EKBACKEN_802.752.17.dwg</text>
<text x="23" y="309.4">F</text>
<text x="569.4" y="309.4">F</text>
<text x="519" y="313.4">VERS</text>
<text x="558.6" y="313.4">DATA</text>
<text x="22.8" y="359.4">G</text>
<text x="519.1" y="358.4">A</text>
<text x="552.7" y="358.4">2017/05/23</text>
<text x="569.1" y="359.4">G</text>
<text x="519.1" y="362.9">TAVOLA NO.:</text>
<text x="552.5" y="362.9">011 DI</text>
<text x="562.5" y="362.9">017</text>
<text x="519.1" y="405.5">DATA:</text>
<text x="529.1" y="405.4">2017/05/23</text>
<text x="544.1" y="405.4">SCALA:1:10 / 1:1</text>
<text x="22.9" y="409.4">H</text>
<text x="49.5" y="413.4">1</text>
<text x="106" y="413.4">2</text>
<text x="156" y="413.4">3</text>
<text x="206" y="413.4">4</text>
<text x="256" y="413.4">5</text>
<text x="306" y="413.4">6</text>
<text x="356" y="413.4">7</text>
<text x="406" y="413.4">8</text>
<text x="456" y="413.4">9</text>
<text x="505.3" y="413.4">10</text>
<text x="518.6" y="412.5">0</text>
<text x="519" y="408.4">REV:</text>
<text x="528.6" y="412.5">0.5m</text>
<text x="529.1" y="408.4">A</text>
<text x="543.6" y="412.5">1.25m</text>
<text x="544.1" y="408.4">FORMATO:</text>
<text x="555.3" y="413.4">11</text>
<text x="560.5" y="408.4">A2</text>
<text x="562" y="412.5">2.5m</text>
<text x="569.2" y="409.4">H</text>
<text x="20.2" y="415.5" transform="rotate(-90 20.2 415.5)">DIRECTORY: C:\USERS\YLENIA\DESKTOP\VV-D_4_CUCINA\EKBACKEN_802.752.17.DWG | PLOTTED ON: 08/06/2017 20:08:13 | BY USER: YLENIA</text>
</g>
<text font-size="2.2" x="421.8" y="118.8">A711</text>
</svg>
